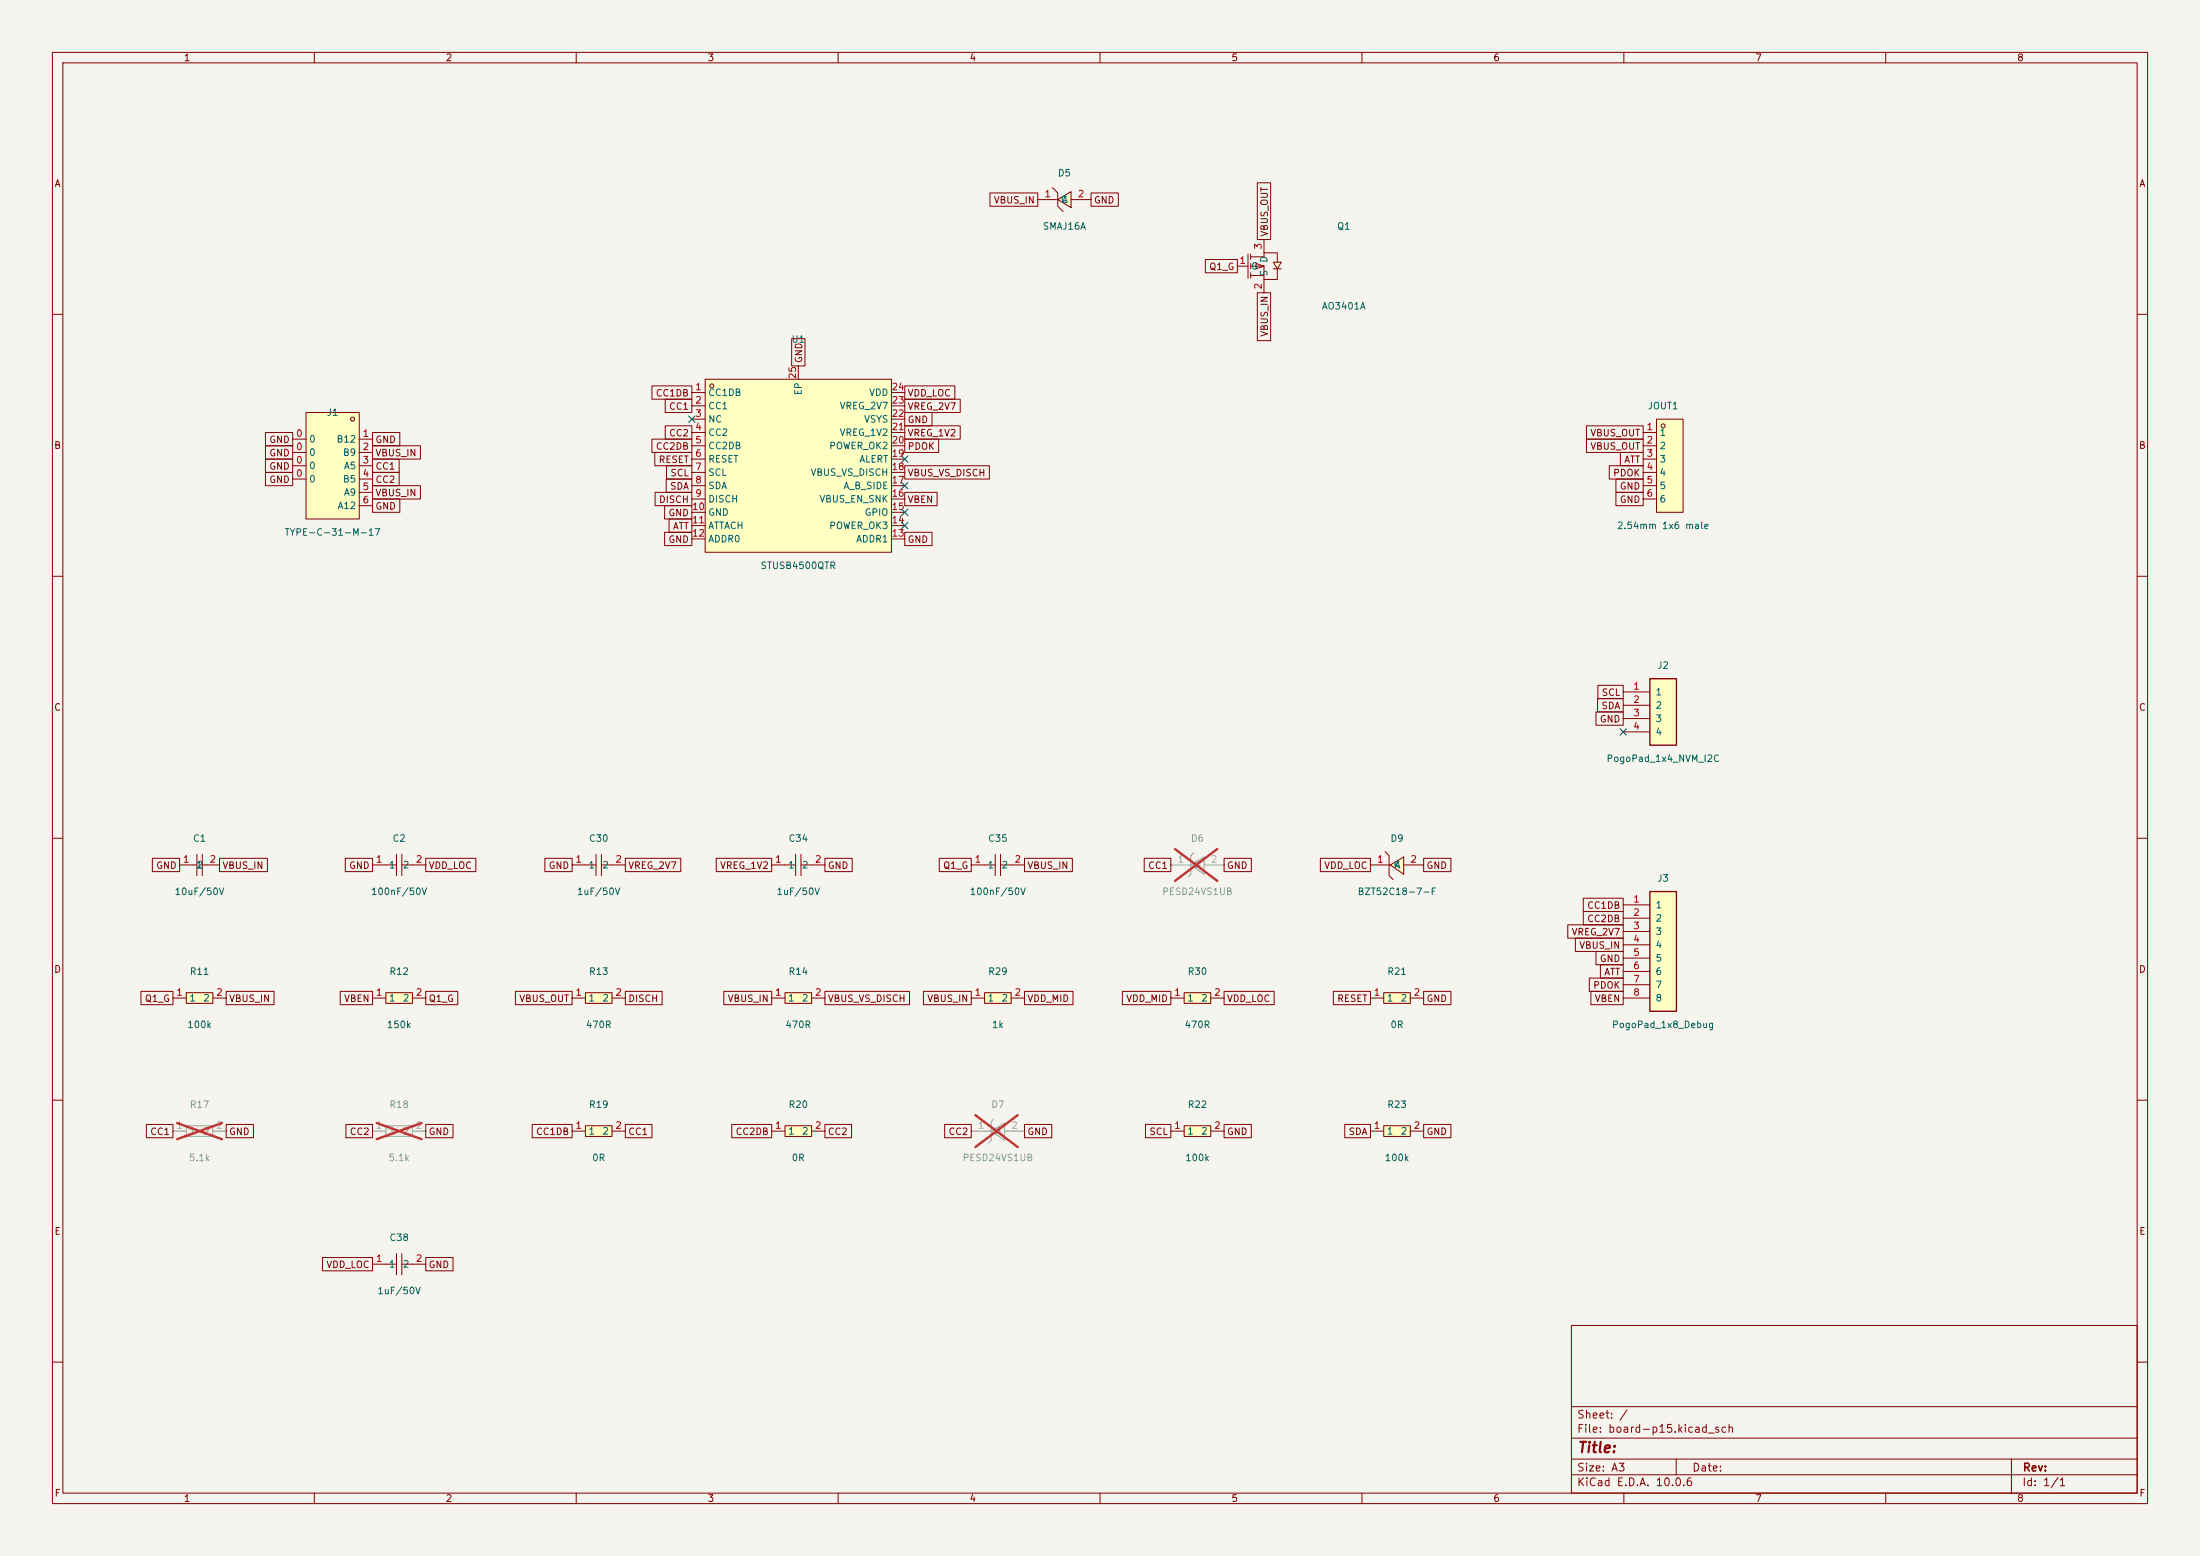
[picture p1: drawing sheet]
<svg xmlns="http://www.w3.org/2000/svg" width="420mm" height="297mm" viewBox="0 0 420 297" stroke-linecap="round" stroke-linejoin="round" font-family="sans-serif">
<path d="M0 0h420v297h-420z" fill="#f5f4ef" stroke="#f5f4ef" stroke-width=".19"/>
<g fill="none" stroke="#840000" stroke-width=".19">
<path d="M10 10h400v277h-400zM12 12h396v273h-396zM60 10v2M110 10v2M160 10v2M210 10v2M260 10v2M310 10v2M360 10v2M10 60h2M408 60h2M10 110h2"/>
<path d="M408 110h2M10 160h2M408 160h2M10 210h2M408 210h2M300 253h108v32h-108zM10 260h2M300 278.5h108M300 274.5h108M300 268.5h108M320 278.5v3M384 278.5v6.5"/>
<path d="M408 260h2M60 285v2M110 285v2M160 285v2M210 285v2M260 285v2M300 281.5h108M310 285v2M360 285v2"/>
</g>
<path d="M226.1 189.5h5v2h-5z" fill="#ffffc2"/>
<path d="M185.4 165.1h4.6M190 163.1v4M191 165.1h4.6M191 163.1v4M223.5 190.5h2.6M226.1 189.5h5v2h-5zM231.1 190.5h2.6" fill="none" stroke="#840000" stroke-width=".19"/>
<path d="M227.3 165.1l2.6-1.5v3.3z" fill="#ebeae8"/>
<path d="M223.5 165.1h3.8M227.3 165.1l2.6-1.5v3.3zM227.8 162.8l-.5 .5v3.6l-.5 .5M229.9 165.1h3.8" fill="none" stroke="#9c9b98" stroke-width=".19"/>
<path d="M224.3 162.1l8.1 6M232.4 162.1l-8.1 6" fill="none" stroke="#e12e31" stroke-width=".46"/>
<path d="M226.1 214.9h5v2h-5z" fill="#ffffc2"/>
<path d="M223.5 215.9h2.6M226.1 214.9h5v2h-5zM231.1 215.9h2.6" fill="none" stroke="#840000" stroke-width=".19"/>
<path d="M35.6 189.5h5v2h-5z" fill="#ffffc2"/>
<path d="M33 190.5h2.6M35.6 189.5h5v2h-5zM40.6 190.5h2.6" fill="none" stroke="#840000" stroke-width=".19"/>
<path d="M201.9 38.1l2.6-1.5v3z" fill="#ffffc2"/>
<path d="M198.1 38.1h3.8M200.9 35.8l1 1v2.6l1.1 1M201.9 38.1l2.6-1.5v3zM204.5 38.1h3.8" fill="none" stroke="#840000" stroke-width=".19"/>
<path d="M111.8 189.5h5v2h-5z" fill="#ffffc2"/>
<path d="M109.2 165.1h4.6M113.8 163.1v4M114.8 165.1h4.6M114.8 163.1v4M109.2 190.5h2.6M111.8 189.5h5v2h-5zM116.8 190.5h2.6" fill="none" stroke="#840000" stroke-width=".19"/>
<path d="M188 189.5h5v2h-5z" fill="#ffffc2"/>
<path d="M185.4 190.5h2.6M188 189.5h5v2h-5zM193 190.5h2.6" fill="none" stroke="#840000" stroke-width=".19"/>
<path d="M111.8 214.9h5v2h-5z" fill="#ffffc2"/>
<path d="M109.2 215.9h2.6M111.8 214.9h5v2h-5zM116.8 215.9h2.6" fill="none" stroke="#840000" stroke-width=".19"/>
<path d="M58.4 78.7h10.2v20.4h-10.2z" fill="#ffffc2"/>
<g fill="none" stroke="#840000" stroke-width=".19">
<path d="M58.4 78.7h10.2v20.4h-10.2zM55.9 83.8h2.5M55.9 86.4h2.5M55.9 88.9h2.5M55.9 91.4h2.5M68.6 83.8h2.5M68.6 86.4h2.5M68.6 88.9h2.5M68.6 91.4h2.5M68.6 94h2.5M68.6 96.5h2.5M71.1 165.1h4.6"/>
<path d="M75.7 163.1v4M76.7 165.1h4.6M76.7 163.1v4"/>
<circle cx="67.3" cy="80" r=".38"/>
</g>
<path d="M265.4 165.1l2.6-1.5v3.3z" fill="#ffffc2"/>
<path d="M34.3 165.1h3.3M37.6 163.1v4M38.6 165.1h3.3M38.6 163.1v4M261.6 165.1h3.8M264.4 162.6l.8 .7v3.8l.7 .8M265.4 165.1l2.6-1.5v3.3zM268 165.1h3.8" fill="none" stroke="#840000" stroke-width=".19"/>
<path d="M315 170.2h5v22.8h-5z" fill="#ffffc2"/>
<path d="M315 170.2h5v22.8h-5z" fill="none" stroke="#840000" stroke-width=".25"/>
<path d="M309.9 172.7h5.1M309.9 175.3h5.1M309.9 177.8h5.1M309.9 180.3h5.1M309.9 182.9h5.1M309.9 185.4h5.1M309.9 188h5.1M309.9 190.5h5.1" fill="none" stroke="#840000" stroke-width=".19"/>
<path d="M316.2 80h5.1v17.8h-5.1z" fill="#ffffc2"/>
<g fill="none" stroke="#840000" stroke-width=".19">
<path d="M313.7 82.6h2.5M313.7 85.1h2.5M313.7 87.6h2.5M313.7 90.2h2.5M313.7 92.7h2.5M313.7 95.3h2.5M316.2 80h5.1v17.8h-5.1z"/>
<circle cx="317.5" cy="81.3" r=".38"/>
</g>
<path d="M134.6 72.4h35.6v33h-35.6z" fill="#ffffc2"/>
<g fill="none" stroke="#840000" stroke-width=".19">
<path d="M132.1 74.9h2.5M132.1 77.5h2.5M134.6 72.4h35.6v33h-35.6zM152.4 69.9v2.5M170.2 74.9h2.5M170.2 77.5h2.5M132.1 80h2.5M132.1 82.6h2.5M132.1 85.1h2.5M132.1 87.6h2.5M132.1 90.2h2.5M132.1 92.7h2.5"/>
<path d="M132.1 95.3h2.5M132.1 97.8h2.5M170.2 80h2.5M170.2 82.6h2.5M170.2 85.1h2.5M170.2 87.6h2.5M170.2 90.2h2.5M170.2 92.7h2.5M170.2 95.3h2.5M170.2 97.8h2.5M132.1 100.3h2.5M132.1 102.9h2.5"/>
<path d="M170.2 100.3h2.5M170.2 102.9h2.5"/>
<circle cx="135.9" cy="73.7" r=".38"/>
</g>
<path d="M315 129.5h5v12.7h-5z" fill="#ffffc2"/>
<path d="M315 129.5h5v12.7h-5z" fill="none" stroke="#840000" stroke-width=".25"/>
<path d="M309.9 132.1h5.1M309.9 134.6h5.1M309.9 137.2h5.1M309.9 139.7h5.1" fill="none" stroke="#840000" stroke-width=".19"/>
<path d="M35.6 214.9h5v2h-5z" fill="#ebeae8"/>
<path d="M33 215.9h2.6M35.6 214.9h5v2h-5zM40.6 215.9h2.6" fill="none" stroke="#9c9b98" stroke-width=".19"/>
<path d="M33.8 214.4l8.6 3M42.4 214.4l-8.6 3" fill="none" stroke="#e12e31" stroke-width=".46"/>
<path d="M73.7 214.9h5v2h-5z" fill="#ebeae8"/>
<path d="M71.1 215.9h2.6M73.7 214.9h5v2h-5zM78.7 215.9h2.6" fill="none" stroke="#9c9b98" stroke-width=".19"/>
<path d="M71.9 214.4l8.6 3M80.5 214.4l-8.6 3" fill="none" stroke="#e12e31" stroke-width=".46"/>
<path d="M147.3 165.1h4.6M151.9 163.1v4M152.9 165.1h4.6M152.9 163.1v4" fill="none" stroke="#840000" stroke-width=".19"/>
<path d="M149.9 214.9h5v2h-5z" fill="#ffffc2"/>
<path d="M147.3 215.9h2.6M149.9 214.9h5v2h-5zM154.9 215.9h2.6" fill="none" stroke="#840000" stroke-width=".19"/>
<g fill="#ffffc2">
<path d="M239.8 50.3l1.5 .5-1.5 .5z"/>
<path d="M243.1 50h1.5l-.8 1.3z"/>
</g>
<g fill="none" stroke="#840000" stroke-width=".19">
<path d="M236.2 50.8h2.1M238.2 48.5v4.6M238.8 50.8h2.5v2.5M238.8 49h2.5v-.7h2.5v1.7M238.8 48.5v1M238.8 50.3v1M238.8 52.1v1M238.8 52.6h2.5M239.8 50.3l1.5 .5-1.5 .5zM241.3 45.7v2.6M241.3 53.3v2.6M243.1 50h1.5l-.8 1.3z"/>
<path d="M243.1 51.3h1.5M243.8 51.3v2h-2.5"/>
</g>
<path d="M264.2 189.5h5v2h-5z" fill="#ffffc2"/>
<path d="M261.6 190.5h2.6M264.2 189.5h5v2h-5zM269.2 190.5h2.6" fill="none" stroke="#840000" stroke-width=".19"/>
<path d="M73.7 189.5h5v2h-5z" fill="#ffffc2"/>
<path d="M71.1 190.5h2.6M73.7 189.5h5v2h-5zM78.7 190.5h2.6M75.7 239.3v4M76.7 239.3v4M71.1 241.3h4.6M76.7 241.3h4.6" fill="none" stroke="#840000" stroke-width=".19"/>
<path d="M189.2 215.9l2.6-1.5v3.3z" fill="#ebeae8"/>
<path d="M185.4 215.9h3.8M189.2 215.9l2.6-1.5v3.3zM189.7 213.6l-.5 .5v3.6l-.5 .5M191.8 215.9h3.8" fill="none" stroke="#9c9b98" stroke-width=".19"/>
<path d="M186.2 212.9l8.1 6M194.3 212.9l-8.1 6" fill="none" stroke="#e12e31" stroke-width=".46"/>
<path d="M264.2 214.9h5v2h-5z" fill="#ffffc2"/>
<path d="M261.6 215.9h2.6M264.2 214.9h5v2h-5zM269.2 215.9h2.6" fill="none" stroke="#840000" stroke-width=".19"/>
<path d="M149.9 189.5h5v2h-5z" fill="#ffffc2"/>
<g fill="none" stroke="#840000" stroke-width=".19">
<path d="M189 36.8h9.1v2.6h-9.1zM208.3 36.8h5.2v2.6h-5.2zM240 34.9h2.6v10.8h-2.6zM230.1 49.5h6.1v2.6h-6.1zM240 55.9h2.6v9.1h-2.6zM124.5 73.7h7.6v2.5h-7.6zM127 76.2h5.1v2.5h-5.1zM151.1 64.6h2.6v5.3h-2.6zM172.7 73.7h9.6v2.5h-9.6zM172.7 76.2h10.6v2.5h-10.6zM172.7 78.7h5.2v2.6h-5.2zM50.7 82.5h5.2v2.6h-5.2z"/>
<path d="M50.7 87.6h5.2v2.6h-5.2zM50.7 85.1h5.2v2.5h-5.2zM50.7 90.2h5.2v2.5h-5.2zM71.1 90.2h5.1v2.5h-5.1zM71.1 87.6h5.1v2.6h-5.1zM71.1 92.7h9.2v2.6h-9.2zM71.1 85.1h9.2v2.5h-9.2zM71.1 95.2h5.2v2.6h-5.2zM71.1 82.5h5.2v2.6h-5.2zM124.5 83.8h7.6v2.6h-7.6zM125 86.4h7.1v2.5h-7.1zM125.1 94h7v2.5h-7z"/>
<path d="M126.9 96.5h5.2v2.6h-5.2zM127 81.3h5.1v2.5h-5.1zM127.2 91.4h4.9v2.6h-4.9zM127.2 88.9h4.9v2.5h-4.9zM127.7 99.1h4.4v2.5h-4.4zM172.7 83.8h6.5v2.6h-6.5zM172.7 81.3h10.6v2.5h-10.6zM172.7 88.9h16.2v2.5h-16.2zM172.7 94h6.2v2.5h-6.2zM302.9 83.8h10.8v2.6h-10.8zM302.9 81.3h10.8v2.5h-10.8zM307.2 88.9h6.5v2.5h-6.5z"/>
<path d="M308.5 94h5.2v2.5h-5.2zM308.5 91.4h5.2v2.6h-5.2zM309.3 86.4h4.4v2.5h-4.4zM126.9 101.6h5.2v2.5h-5.2zM172.7 101.6h5.2v2.5h-5.2zM304.7 135.9h5.2v2.5h-5.2zM305 133.3h4.9v2.6h-4.9zM305 130.8h4.9v2.6h-4.9zM29.1 163.8h5.2v2.6h-5.2zM41.9 163.8h9.1v2.6h-9.1zM65.9 163.8h5.2v2.6h-5.2zM81.3 163.8h9.5v2.6h-9.5z"/>
<path d="M104 163.8h5.2v2.6h-5.2zM119.4 163.8h10.6v2.6h-10.6zM136.7 163.8h10.6v2.6h-10.6zM157.5 163.8h5.2v2.6h-5.2zM179.3 163.8h6.1v2.6h-6.1zM195.6 163.8h9.1v2.6h-9.1zM218.4 163.8h5.1v2.6h-5.1zM233.7 163.8h5.2v2.6h-5.2zM252.1 163.8h9.5v2.6h-9.5zM271.8 163.8h5.2v2.6h-5.2zM299.3 176.5h10.6v2.6h-10.6zM300.7 179.1h9.2v2.5h-9.2z"/>
<path d="M302.3 174h7.6v2.5h-7.6zM302.3 171.4h7.6v2.6h-7.6zM26.9 189.2h6.1v2.6h-6.1zM43.2 189.2h9.1v2.6h-9.1zM64.9 189.2h6.2v2.6h-6.2zM81.3 189.2h6.1v2.6h-6.1zM98.4 189.2h10.8v2.6h-10.8zM119.4 189.2h7v2.6h-7zM138.2 189.2h9.1v2.6h-9.1zM147.3 190.5h2.6M149.9 189.5h5v2h-5zM154.9 190.5h2.6"/>
<path d="M157.5 189.2h16.1v2.6h-16.1zM176.3 189.2h9.1v2.6h-9.1zM195.6 189.2h9.2v2.6h-9.2zM214.3 189.2h9.2v2.6h-9.2zM233.7 189.2h9.5v2.6h-9.5zM254.5 189.2h7.1v2.6h-7.1zM271.8 189.2h5.2v2.6h-5.2zM303.4 186.7h6.5v2.5h-6.5zM303.7 189.2h6.2v2.6h-6.2zM304.7 181.6h5.2v2.6h-5.2zM305.5 184.1h4.4v2.6h-4.4zM27.9 214.6h5.1v2.6h-5.1z"/>
<path d="M43.2 214.6h5.2v2.6h-5.2zM66 214.6h5.1v2.6h-5.1zM81.3 214.6h5.2v2.6h-5.2zM101.6 214.6h7.6v2.6h-7.6zM119.4 214.6h5.1v2.6h-5.1zM139.7 214.6h7.6v2.6h-7.6zM157.5 214.6h5.1v2.6h-5.1zM180.3 214.6h5.1v2.6h-5.1zM195.6 214.6h5.2v2.6h-5.2zM218.7 214.6h4.8v2.6h-4.8zM233.7 214.6h5.2v2.6h-5.2zM256.7 214.6h4.9v2.6h-4.9z"/>
<path d="M271.8 214.6h5.2v2.6h-5.2zM61.6 240h9.5v2.6h-9.5zM81.3 240h5.2v2.6h-5.2z"/>
</g>
<path d="M131.5 79.4l1.2 1.2M132.7 79.4l-1.2 1.2M172.1 92.1l1.2 1.2M172.1 87l1.2 1.2M172.1 97.2l1.2 1.2M172.1 99.7l1.2 1.2M173.3 92.1l-1.2 1.2M173.3 87l-1.2 1.2M173.3 97.2l-1.2 1.2M173.3 99.7l-1.2 1.2M309.3 139.1l1.2 1.2M310.5 139.1l-1.2 1.2" fill="none" stroke="#000084" stroke-width=".19"/>
<text font-size="2" fill="#840000" x="301" y="277.8">Title:</text>
<g font-size="1.5" fill="#840000">
<text x="300.9" y="273.8">File: board-p15.kicad_sch</text>
<text x="300.9" y="271.1">Sheet: /</text>
<text x="300.9" y="281.2">Size: A3</text>
<text x="322.9" y="281.2">Date:</text>
<text x="386" y="281.2">Rev:</text>
<text x="300.9" y="284">KiCad E.D.A. 10.0.6</text>
<text x="385.9" y="284">Id: 1/1</text>
</g>
<g font-size="1.3" fill="#840000">
<text x="35" y="12">1</text>
<text x="85" y="12">2</text>
<text x="135" y="12">3</text>
<text x="185" y="12">4</text>
<text x="235" y="12">5</text>
<text x="285" y="12">6</text>
<text x="335" y="12">7</text>
<text x="385" y="12">8</text>
<text x="10.3" y="36">A</text>
<text x="408.3" y="36">A</text>
<text x="189.6" y="39.2">VBUS_IN</text>
<text x="208.7" y="39.2">GND</text>
<text x="242.4" y="45.3" transform="rotate(-90 242.4 45.3)">VBUS_OUT</text>
<text x="230.7" y="51.9">Q1_G</text>
<text x="242.4" y="64.4" transform="rotate(-90 242.4 64.4)">VBUS_IN</text>
<text x="153.5" y="69.4" transform="rotate(-90 153.5 69.4)">GND</text>
<text x="125.1" y="76">CC1DB</text>
<text x="173.2" y="76">VDD_LOC</text>
<text x="127.6" y="78.5">CC1</text>
<text x="127.6" y="83.6">CC2</text>
<text x="173.2" y="83.6">VREG_1V2</text>
<text x="173.2" y="78.5">VREG_2V7</text>
<text x="173.2" y="81.1">GND</text>
<text x="303.5" y="83.6">VBUS_OUT</text>
<text x="10.2" y="86">B</text>
<text x="51.3" y="84.9">GND</text>
<text x="51.3" y="90">GND</text>
<text x="51.3" y="87.4">GND</text>
<text x="71.6" y="90">CC1</text>
<text x="71.6" y="87.4">VBUS_IN</text>
<text x="71.6" y="84.9">GND</text>
<text x="125.1" y="86.1">CC2DB</text>
<text x="125.6" y="88.7">RESET</text>
<text x="173.2" y="86.1">PDOK</text>
<text x="303.5" y="86.1">VBUS_OUT</text>
<text x="310" y="88.7">ATT</text>
<text x="408.2" y="86">B</text>
<text x="51.3" y="92.5">GND</text>
<text x="71.6" y="92.5">CC2</text>
<text x="71.6" y="95">VBUS_IN</text>
<text x="127.8" y="93.8">SDA</text>
<text x="127.9" y="91.2">SCL</text>
<text x="173.2" y="91.2">VBUS_VS_DISCH</text>
<text x="307.8" y="91.2">PDOK</text>
<text x="309.1" y="93.8">GND</text>
<text x="71.6" y="97.6">GND</text>
<text x="125.7" y="96.3">DISCH</text>
<text x="127.5" y="98.8">GND</text>
<text x="128.4" y="101.4">ATT</text>
<text x="173.2" y="96.3">VBEN</text>
<text x="309.1" y="96.3">GND</text>
<text x="127.5" y="103.9">GND</text>
<text x="173.2" y="103.9">GND</text>
<text x="10.2" y="136">C</text>
<text x="305.6" y="135.7">SDA</text>
<text x="305.7" y="133.1">SCL</text>
<text x="408.2" y="136">C</text>
<text x="305.3" y="138.2">GND</text>
<text x="29.7" y="166.2">GND</text>
<text x="42.4" y="166.2">VBUS_IN</text>
<text x="66.5" y="166.2">GND</text>
<text x="81.7" y="166.2">VDD_LOC</text>
<text x="104.6" y="166.2">GND</text>
<text x="119.8" y="166.2">VREG_2V7</text>
<text x="137.4" y="166.2">VREG_1V2</text>
<text x="157.9" y="166.2">GND</text>
<text x="179.9" y="166.2">Q1_G</text>
<text x="196" y="166.2">VBUS_IN</text>
<text x="219.1" y="166.2">CC1</text>
<text x="234.1" y="166.2">GND</text>
<text x="252.7" y="166.2">VDD_LOC</text>
<text x="272.2" y="166.2">GND</text>
<text x="302.9" y="173.8">CC1DB</text>
<text x="299.9" y="178.9">VREG_2V7</text>
<text x="302.9" y="176.3">CC2DB</text>
<text x="10.2" y="186">D</text>
<text x="301.4" y="181.4">VBUS_IN</text>
<text x="305.3" y="183.9">GND</text>
<text x="408.2" y="186">D</text>
<text x="27.5" y="191.6">Q1_G</text>
<text x="43.6" y="191.6">VBUS_IN</text>
<text x="65.6" y="191.6">VBEN</text>
<text x="81.7" y="191.6">Q1_G</text>
<text x="99" y="191.6">VBUS_OUT</text>
<text x="119.8" y="191.6">DISCH</text>
<text x="138.8" y="191.6">VBUS_IN</text>
<text x="157.9" y="191.6">VBUS_VS_DISCH</text>
<text x="176.9" y="191.6">VBUS_IN</text>
<text x="196" y="191.6">VDD_MID</text>
<text x="214.9" y="191.6">VDD_MID</text>
<text x="234.1" y="191.6">VDD_LOC</text>
<text x="255.2" y="191.6">RESET</text>
<text x="272.2" y="191.6">GND</text>
<text x="304" y="189">PDOK</text>
<text x="304.3" y="191.6">VBEN</text>
<text x="306.2" y="186.5">ATT</text>
<text x="28.6" y="217">CC1</text>
<text x="43.6" y="217">GND</text>
<text x="66.7" y="217">CC2</text>
<text x="81.7" y="217">GND</text>
<text x="102.2" y="217">CC1DB</text>
<text x="119.8" y="217">CC1</text>
<text x="140.3" y="217">CC2DB</text>
<text x="157.9" y="217">CC2</text>
<text x="181" y="217">CC2</text>
<text x="196" y="217">GND</text>
<text x="219.3" y="217">SCL</text>
<text x="234.1" y="217">GND</text>
<text x="257.3" y="217">SDA</text>
<text x="272.2" y="217">GND</text>
<text x="10.3" y="236">E</text>
<text x="408.3" y="236">E</text>
<text x="62.2" y="242.4">VDD_LOC</text>
<text x="81.7" y="242.4">GND</text>
<text x="10.3" y="286">F</text>
<text x="35" y="287">1</text>
<text x="85" y="287">2</text>
<text x="135" y="287">3</text>
<text x="185" y="287">4</text>
<text x="235" y="287">5</text>
<text x="285" y="287">6</text>
<text x="335" y="287">7</text>
<text x="385" y="287">8</text>
<text x="408.3" y="286">F</text>
</g>
<g font-size="1.3" fill="#006464">
<text x="201.8" y="34">D5</text>
<text x="202.4" y="39.1">C</text>
<text x="202.6" y="39.1">A</text>
<text x="199" y="44.1">SMAJ16A</text>
<text x="255.1" y="44.1">Q1</text>
<text x="238.7" y="51.8">G</text>
<text x="242.3" y="52.9" transform="rotate(-90 242.3 52.9)">S</text>
<text x="242.3" y="50.3" transform="rotate(-90 242.3 50.3)">D</text>
<text x="252.2" y="59.4">AO3401A</text>
<text x="151" y="65.7">U1</text>
<text x="135.1" y="75.9">CC1DB</text>
<text x="153.4" y="75.5" transform="rotate(-90 153.4 75.5)">EP</text>
<text x="165.8" y="75.9">VDD</text>
<text x="62.3" y="79.7">J1</text>
<text x="135.1" y="78.4">CC1</text>
<text x="135.1" y="81">NC</text>
<text x="135.1" y="83.5">CC2</text>
<text x="160.2" y="83.5">VREG_1V2</text>
<text x="160.2" y="78.4">VREG_2V7</text>
<text x="164.8" y="81">VSYS</text>
<text x="314.5" y="78.4">JOUT1</text>
<text x="316.7" y="83.5">1</text>
<text x="58.9" y="84.8">0</text>
<text x="58.9" y="87.3">0</text>
<text x="58.9" y="89.9">0</text>
<text x="64.2" y="84.8">B12</text>
<text x="65.4" y="87.3">B9</text>
<text x="65.5" y="89.9">A5</text>
<text x="135.1" y="86.1">CC2DB</text>
<text x="135.1" y="88.6">RESET</text>
<text x="158.2" y="86.1">POWER_OK2</text>
<text x="163.9" y="88.6">ALERT</text>
<text x="316.7" y="86.1">2</text>
<text x="316.7" y="88.6">3</text>
<text x="58.9" y="92.4">0</text>
<text x="65.4" y="92.4">B5</text>
<text x="65.5" y="94.9">A9</text>
<text x="135.1" y="91.1">SCL</text>
<text x="135.1" y="93.7">SDA</text>
<text x="154.6" y="91.1">VBUS_VS_DISCH</text>
<text x="160.9" y="93.7">A_B_SIDE</text>
<text x="316.7" y="91.1">4</text>
<text x="316.7" y="93.7">5</text>
<text x="64.3" y="97.5">A12</text>
<text x="135.1" y="96.2">DISCH</text>
<text x="135.1" y="98.8">GND</text>
<text x="135.1" y="101.3">ATTACH</text>
<text x="156.3" y="96.2">VBUS_EN_SNK</text>
<text x="158.2" y="101.3">POWER_OK3</text>
<text x="165" y="98.8">GPIO</text>
<text x="308.6" y="101.3">2.54mm 1x6 male</text>
<text x="316.7" y="96.2">6</text>
<text x="54.2" y="102.6">TYPE-C-31-M-17</text>
<text x="135.1" y="103.8">ADDR0</text>
<text x="163.3" y="103.8">ADDR1</text>
<text x="145.1" y="108.9">STUSB4500QTR</text>
<text x="316.3" y="128">J2</text>
<text x="315.9" y="133">1</text>
<text x="315.9" y="135.6">2</text>
<text x="315.9" y="138.1">3</text>
<text x="315.9" y="140.7">4</text>
<text x="306.6" y="145.7">PogoPad_1x4_NVM_I2C</text>
<text x="36.7" y="161">C1</text>
<text x="74.8" y="161">C2</text>
<text x="112.3" y="161">C30</text>
<text x="150.4" y="161">C34</text>
<text x="188.5" y="161">C35</text>
<text x="265.3" y="161">D9</text>
<text x="37.3" y="166.1">1</text>
<text x="37.4" y="166.1">2</text>
<text x="74.1" y="166.1">1</text>
<text x="76.8" y="166.1">2</text>
<text x="112.2" y="166.1">1</text>
<text x="114.9" y="166.1">2</text>
<text x="150.3" y="166.1">1</text>
<text x="153" y="166.1">2</text>
<text x="188.4" y="166.1">1</text>
<text x="191.1" y="166.1">2</text>
<text x="265.9" y="166.1">K</text>
<text x="266.1" y="166.1">A</text>
<text x="33.2" y="171.1">10uF/50V</text>
<text x="70.7" y="171.1">100nF/50V</text>
<text x="110" y="171.1">1uF/50V</text>
<text x="148.1" y="171.1">1uF/50V</text>
<text x="185" y="171.1">100nF/50V</text>
<text x="259.1" y="171.1">BZT52C18-7-F</text>
<text x="315.9" y="173.7">1</text>
<text x="316.3" y="168.6">J3</text>
<text x="315.9" y="176.2">2</text>
<text x="315.9" y="178.8">3</text>
<text x="315.9" y="181.3">4</text>
<text x="315.9" y="183.8">5</text>
<text x="36" y="191.5">1</text>
<text x="36.1" y="186.4">R11</text>
<text x="38.7" y="191.5">2</text>
<text x="74.1" y="191.5">1</text>
<text x="74.2" y="186.4">R12</text>
<text x="76.8" y="191.5">2</text>
<text x="112.2" y="191.5">1</text>
<text x="112.3" y="186.4">R13</text>
<text x="114.9" y="191.5">2</text>
<text x="150.3" y="191.5">1</text>
<text x="150.4" y="186.4">R14</text>
<text x="153" y="191.5">2</text>
<text x="188.4" y="191.5">1</text>
<text x="188.5" y="186.4">R29</text>
<text x="191.1" y="191.5">2</text>
<text x="226.5" y="191.5">1</text>
<text x="226.6" y="186.4">R30</text>
<text x="229.2" y="191.5">2</text>
<text x="264.6" y="191.5">1</text>
<text x="264.7" y="186.4">R21</text>
<text x="267.3" y="191.5">2</text>
<text x="315.9" y="186.4">6</text>
<text x="315.9" y="188.9">7</text>
<text x="315.9" y="191.5">8</text>
<text x="35.6" y="196.5">100k</text>
<text x="73.7" y="196.5">150k</text>
<text x="111.7" y="196.5">470R</text>
<text x="149.8" y="196.5">470R</text>
<text x="189.3" y="196.5">1k</text>
<text x="226" y="196.5">470R</text>
<text x="265.3" y="196.5">0R</text>
<text x="307.6" y="196.5">PogoPad_1x8_Debug</text>
<text x="112.3" y="211.8">R19</text>
<text x="150.4" y="211.8">R20</text>
<text x="226.6" y="211.8">R22</text>
<text x="264.7" y="211.8">R23</text>
<text x="112.2" y="216.9">1</text>
<text x="112.9" y="221.9">0R</text>
<text x="114.9" y="216.9">2</text>
<text x="150.3" y="216.9">1</text>
<text x="151" y="221.9">0R</text>
<text x="153" y="216.9">2</text>
<text x="226.1" y="221.9">100k</text>
<text x="226.5" y="216.9">1</text>
<text x="229.2" y="216.9">2</text>
<text x="264.2" y="221.9">100k</text>
<text x="264.6" y="216.9">1</text>
<text x="267.3" y="216.9">2</text>
<text x="74.2" y="237.2">C38</text>
<text x="74.1" y="242.3">1</text>
<text x="76.8" y="242.3">2</text>
<text x="71.9" y="247.3">1uF/50V</text>
</g>
<g font-size="1.3" fill="#a90000">
<text x="199.3" y="38">1</text>
<text x="205.6" y="38">2</text>
<text x="241.2" y="47.7" transform="rotate(-90 241.2 47.7)">3</text>
<text x="236.5" y="50.7">1</text>
<text x="241.2" y="55.3" transform="rotate(-90 241.2 55.3)">2</text>
<text x="132.6" y="74.8">1</text>
<text x="132.6" y="77.3">2</text>
<text x="152.3" y="72.5" transform="rotate(-90 152.3 72.5)">25</text>
<text x="170.1" y="77.3">23</text>
<text x="170.1" y="74.8">24</text>
<text x="56.4" y="83.7">0</text>
<text x="69.1" y="83.7">1</text>
<text x="132.6" y="79.9">3</text>
<text x="132.6" y="82.4">4</text>
<text x="170.1" y="82.4">21</text>
<text x="170.1" y="79.9">22</text>
<text x="314.2" y="82.4">1</text>
<text x="56.4" y="86.2">0</text>
<text x="56.4" y="88.8">0</text>
<text x="69.1" y="86.2">2</text>
<text x="69.1" y="88.8">3</text>
<text x="132.6" y="85">5</text>
<text x="132.6" y="87.5">6</text>
<text x="170.1" y="87.5">19</text>
<text x="170.1" y="85">20</text>
<text x="314.2" y="85">2</text>
<text x="314.2" y="87.5">3</text>
<text x="56.4" y="91.3">0</text>
<text x="69.1" y="91.3">4</text>
<text x="69.1" y="93.8">5</text>
<text x="132.6" y="90">7</text>
<text x="132.6" y="92.6">8</text>
<text x="132.6" y="95.1">9</text>
<text x="170.1" y="95.1">16</text>
<text x="170.1" y="92.6">17</text>
<text x="170.1" y="90">18</text>
<text x="314.2" y="90">4</text>
<text x="314.2" y="92.6">5</text>
<text x="314.2" y="95.1">6</text>
<text x="69.1" y="96.4">6</text>
<text x="132" y="97.7">10</text>
<text x="132" y="100.2">11</text>
<text x="170.1" y="100.2">14</text>
<text x="170.1" y="97.7">15</text>
<text x="132" y="102.7">12</text>
<text x="170.1" y="102.7">13</text>
<text x="311.7" y="131.9">1</text>
<text x="311.7" y="134.5">2</text>
<text x="311.7" y="137">3</text>
<text x="311.7" y="139.6">4</text>
<text x="34.8" y="165">1</text>
<text x="39.9" y="165">2</text>
<text x="71.7" y="165">1</text>
<text x="79.3" y="165">2</text>
<text x="109.8" y="165">1</text>
<text x="117.4" y="165">2</text>
<text x="147.9" y="165">1</text>
<text x="155.5" y="165">2</text>
<text x="186" y="165">1</text>
<text x="193.6" y="165">2</text>
<text x="262.8" y="165">1</text>
<text x="269.1" y="165">2</text>
<text x="311.7" y="172.6">1</text>
<text x="311.7" y="175.1">2</text>
<text x="311.7" y="177.7">3</text>
<text x="311.7" y="180.2">4</text>
<text x="311.7" y="182.7">5</text>
<text x="311.7" y="185.3">6</text>
<text x="33.6" y="190.4">1</text>
<text x="41.2" y="190.4">2</text>
<text x="71.7" y="190.4">1</text>
<text x="79.3" y="190.4">2</text>
<text x="109.8" y="190.4">1</text>
<text x="117.4" y="190.4">2</text>
<text x="147.9" y="190.4">1</text>
<text x="155.5" y="190.4">2</text>
<text x="186" y="190.4">1</text>
<text x="193.6" y="190.4">2</text>
<text x="224.1" y="190.4">1</text>
<text x="231.7" y="190.4">2</text>
<text x="262.2" y="190.4">1</text>
<text x="269.8" y="190.4">2</text>
<text x="311.7" y="187.8">7</text>
<text x="311.7" y="190.4">8</text>
<text x="109.8" y="215.8">1</text>
<text x="117.4" y="215.8">2</text>
<text x="147.9" y="215.8">1</text>
<text x="155.5" y="215.8">2</text>
<text x="224.1" y="215.8">1</text>
<text x="231.7" y="215.8">2</text>
<text x="262.2" y="215.8">1</text>
<text x="269.8" y="215.8">2</text>
<text x="71.7" y="241.2">1</text>
<text x="79.3" y="241.2">2</text>
</g>
<g font-size="1.3" fill="#939391">
<text x="227.2" y="161">D6</text>
<text x="227.8" y="166.1">K</text>
<text x="228" y="166.1">A</text>
<text x="221.8" y="171.1">PESD24VS1UB</text>
<text x="36.1" y="211.8">R17</text>
<text x="74.2" y="211.8">R18</text>
<text x="189.1" y="211.8">D7</text>
<text x="35.9" y="221.9">5.1k</text>
<text x="36" y="216.9">1</text>
<text x="38.7" y="216.9">2</text>
<text x="74" y="221.9">5.1k</text>
<text x="74.1" y="216.9">1</text>
<text x="76.8" y="216.9">2</text>
<text x="183.7" y="221.9">PESD24VS1UB</text>
<text x="189.7" y="216.9">K</text>
<text x="189.9" y="216.9">A</text>
</g>
<g font-size="1.3" fill="#a5a4a2">
<text x="224.7" y="165">1</text>
<text x="231" y="165">2</text>
<text x="33.6" y="215.8">1</text>
<text x="41.2" y="215.8">2</text>
<text x="71.7" y="215.8">1</text>
<text x="79.3" y="215.8">2</text>
<text x="186.6" y="215.8">1</text>
<text x="192.9" y="215.8">2</text>
</g>
</svg>
